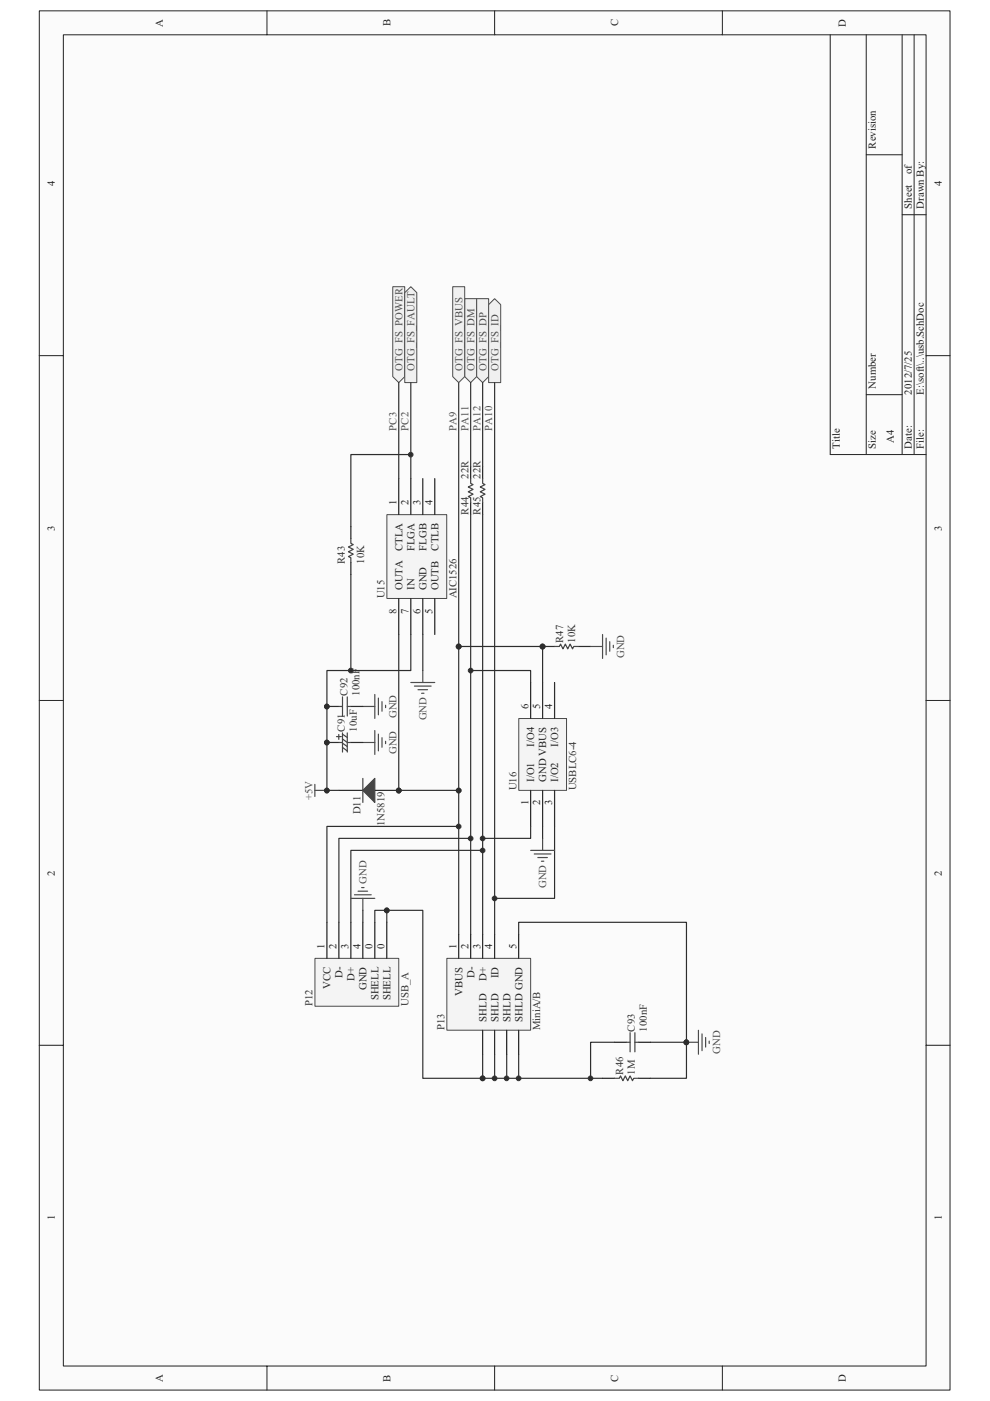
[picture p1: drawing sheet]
<svg xmlns="http://www.w3.org/2000/svg" width="210mm" height="297mm" viewBox="0 0 210 297" stroke-linecap="round" stroke-linejoin="round" font-family="sans-serif">
<path d="M8.4 2.3h193.1v292.4h-193.1z" fill="#fafbfb"/>
<path d="M8.3 2.3h193.2v292.4h-193.2z" fill="none" stroke="#231f20" stroke-width=".21"/>
<path d="M13.5 7.4h182.9v282.2h-182.9z" fill="#fafbfb"/>
<g fill="none" stroke="#231f20" stroke-width=".21">
<path d="M13.4 7.4h183v282.2h-183zM56.6 2.3v5.1M104.9 2.3v5.1M153.2 2.3v5.1M176.1 7.4v89h20.3M183.7 7.4v89M191.3 7.4v89M193.9 7.4v89M183.7 32.8h7.6M191.3 45.5h5.1M8.3 75.4h5.1M196.4 75.4h5.1"/>
<path d="M183.7 83.7h7.6M8.3 148.5h5.1M196.4 148.5h5.1M8.3 221.6h5.1M196.4 221.6h5.1M56.6 289.6v5.1M104.9 289.6v5.1M153.2 289.6v5.1"/>
</g>
<path d="M104.9 223.5v5.1" fill="none" stroke="#333133" stroke-width=".25"/>
<circle cx="104.9" cy="228.6" r=".49" fill="#333133"/>
<circle cx="104.9" cy="228.6" r=".49" fill="none" stroke="#333133" stroke-width=".21"/>
<path d="M107.5 223.5v5.1" fill="none" stroke="#333133" stroke-width=".25"/>
<circle cx="107.4" cy="228.6" r=".49" fill="#333133"/>
<circle cx="107.4" cy="228.6" r=".49" fill="none" stroke="#333133" stroke-width=".21"/>
<path d="M110 223.5v5.1" fill="none" stroke="#333133" stroke-width=".25"/>
<circle cx="110" cy="228.6" r=".49" fill="#333133"/>
<circle cx="110" cy="228.6" r=".49" fill="none" stroke="#333133" stroke-width=".21"/>
<path d="M148.1 218.4v5.1M148.9 219.2v3.6M149.7 220v2M145.6 221h2.5M150.4 220.7v.5" fill="none" stroke="#4c4c4e" stroke-width=".25"/>
<circle cx="145.6" cy="221" r=".5" fill="#333133"/>
<circle cx="145.6" cy="221" r=".5" fill="none" stroke="#333133" stroke-width=".21"/>
<path d="M99.8 98.9v2.6M102.4 98.9v2.6M99.8 106.6v2.5M102.4 106.6v2.5" fill="none" stroke="#231f20" stroke-width=".25"/>
<path d="M99.8 101.5v1l.5 .2-1 .6 1 .5-1 .5 1 .5-1 .5 .5 .2v1.1M102.4 101.5v1l.5 .2-1 .6 1 .5-1 .5 1 .5-1 .5 .5 .2v1.1" fill="none" stroke="#434344" stroke-width=".25"/>
<path d="M98.6 63.3h2.5v16.5l-1.3 1.3-1.2-1.3z" fill-rule="evenodd" fill="#eff0f0"/>
<path d="M98.6 63.3h2.5v16.5l-1.3 1.3-1.2-1.3z" fill="none" stroke="#4c4c4e" stroke-width=".21"/>
<path d="M101.1 63.3h2.5v16.5l-1.2 1.3-1.3-1.3z" fill-rule="evenodd" fill="#eff0f0"/>
<path d="M101.1 63.3h2.5v16.5l-1.2 1.3-1.3-1.3z" fill="none" stroke="#4c4c4e" stroke-width=".21"/>
<path d="M79.5 167.6h5.1" fill="none" stroke="#231f20" stroke-width=".25"/>
<circle cx="84.6" cy="167.6" r=".49" fill="#333133"/>
<circle cx="84.6" cy="167.6" r=".49" fill="none" stroke="#333133" stroke-width=".21"/>
<path d="M71.9 167.6h5.1" fill="none" stroke="#231f20" stroke-width=".25"/>
<path d="M77 167.6l2.5-2.6v5.1z" fill="#434344"/>
<path d="M77 167.6l2.5-2.6v5.1zM77 165v5.1" fill="none" stroke="#434344" stroke-width=".25"/>
<circle cx="84.6" cy="167.6" r=".49" fill="#333133"/>
<circle cx="84.6" cy="167.6" r=".49" fill="none" stroke="#333133" stroke-width=".21"/>
<path d="M82.1 109.1h12.7v17.8h-12.7z" fill="#f3f4f4"/>
<path d="M82.1 109.1h12.7v17.8h-12.7z" fill="none" stroke="#4c4c4e" stroke-width=".21"/>
<path d="M84.6 101.5v7.6M87.1 101.5v7.6M89.7 101.5v7.6M92.2 101.5v7.6M84.6 126.9v7.6M87.1 126.9v7.6M89.7 126.9v7.6M92.2 126.9v7.6" fill="none" stroke="#231f20" stroke-width=".25"/>
<path d="M103.6 64.6l1.3-1.3 1.3 1.3v16.5h-2.6z" fill-rule="evenodd" fill="#eff0f0"/>
<path d="M103.6 64.6l1.3-1.3 1.3 1.3v16.5h-2.6z" fill="none" stroke="#4c4c4e" stroke-width=".21"/>
<path d="M104.9 81.1v117" fill="none" stroke="#333133" stroke-width=".25"/>
<path d="M83.3 60.8h2.5v19l-1.2 1.3-1.3-1.3z" fill-rule="evenodd" fill="#eff0f0"/>
<path d="M83.3 60.8h2.5v19l-1.2 1.3-1.3-1.3z" fill="none" stroke="#4c4c4e" stroke-width=".21"/>
<path d="M85.8 62.1l1.3-1.3 1.3 1.3v19h-2.6z" fill-rule="evenodd" fill="#eff0f0"/>
<path d="M85.8 62.1l1.3-1.3 1.3 1.3v19h-2.6z" fill="none" stroke="#4c4c4e" stroke-width=".21"/>
<path d="M84.6 81.1v20.4M87.1 81.1v20.4M84.6 134.5v33.1h12.7v30.5" fill="none" stroke="#333133" stroke-width=".25"/>
<circle cx="84.6" cy="167.6" r=".49" fill="#333133"/>
<circle cx="84.6" cy="167.6" r=".49" fill="none" stroke="#333133" stroke-width=".21"/>
<circle cx="97.3" cy="167.6" r=".49" fill="#333133"/>
<circle cx="97.3" cy="167.6" r=".49" fill="none" stroke="#333133" stroke-width=".21"/>
<path d="M87.1 144.7h5.1M87.9 145.5h3.6M88.7 146.2h2M89.4 147h.5M89.7 142.2v2.5" fill="none" stroke="#4c4c4e" stroke-width=".25"/>
<path d="M74.4 121.8v20.4M89.7 134.5v7.7" fill="none" stroke="#333133" stroke-width=".25"/>
<circle cx="74.4" cy="142.2" r=".49" fill="#333133"/>
<circle cx="74.4" cy="142.2" r=".49" fill="none" stroke="#333133" stroke-width=".21"/>
<path d="M87.1 96.4h-12.7v15.3" fill="none" stroke="#333133" stroke-width=".25"/>
<circle cx="87.1" cy="96.4" r=".49" fill="#333133"/>
<circle cx="87.1" cy="96.4" r=".49" fill="none" stroke="#333133" stroke-width=".21"/>
<path d="M74.4 111.7v2.5M74.4 119.3v2.5" fill="none" stroke="#231f20" stroke-width=".25"/>
<path d="M74.4 114.2v1l.5 .3-1 .5 1 .5-1 .5 1 .5-1 .5 .5 .3v1" fill="none" stroke="#434344" stroke-width=".25"/>
<path d="M87.1 134.5v7.7h-17.8v25.4h2.6" fill="none" stroke="#333133" stroke-width=".25"/>
<circle cx="69.3" cy="167.6" r=".49" fill="#333133"/>
<circle cx="69.3" cy="167.6" r=".49" fill="none" stroke="#333133" stroke-width=".21"/>
<path d="M77 149.8h2.5M77 157.4h2.5M79.5 147.2v5.1M79.5 154.9v5.1M80.3 148v3.6M80.3 155.6v3.6M81 148.8v2M81 156.4v2M81.8 149.5v.5M81.8 157.2v.5" fill="none" stroke="#4c4c4e" stroke-width=".25"/>
<path d="M99.8 142.2h12.7v2.5" fill="none" stroke="#333133" stroke-width=".25"/>
<circle cx="99.8" cy="142.2" r=".49" fill="#333133"/>
<circle cx="99.8" cy="142.2" r=".49" fill="none" stroke="#333133" stroke-width=".21"/>
<path d="M99.8 81.1v17.8M102.4 81.1v17.8M99.8 109.1v89M102.4 109.1v89" fill="none" stroke="#333133" stroke-width=".25"/>
<path d="M110.1 152.3h10.1v15.3h-10.1z" fill="#f3f4f4"/>
<path d="M110 152.3h10.2v15.3h-10.2z" fill="none" stroke="#4c4c4e" stroke-width=".21"/>
<path d="M112.5 144.7v7.6M115.1 144.7v7.6M117.6 144.7v7.6M112.5 167.6v7.6M115.1 167.6v7.6M117.6 167.6v7.6" fill="none" stroke="#231f20" stroke-width=".25"/>
<path d="M117.6 175.2v15.3h-12.7" fill="none" stroke="#333133" stroke-width=".25"/>
<circle cx="104.9" cy="190.5" r=".5" fill="#333133"/>
<circle cx="104.9" cy="190.5" r=".5" fill="none" stroke="#333133" stroke-width=".21"/>
<path d="M115.1 177.8v2.5M112.5 180.3h5.1M113.3 181.1h3.6M114.1 181.8h2M114.8 182.6h.5" fill="none" stroke="#4c4c4e" stroke-width=".25"/>
<path d="M97.3 81.1v56M115.1 175.2v2.6" fill="none" stroke="#333133" stroke-width=".25"/>
<circle cx="97.3" cy="137.1" r=".5" fill="#333133"/>
<circle cx="97.3" cy="137.1" r=".5" fill="none" stroke="#333133" stroke-width=".21"/>
<path d="M96 60.8h2.6v19l-1.3 1.3-1.3-1.3z" fill-rule="evenodd" fill="#eff0f0"/>
<path d="M96 60.8h2.6v19l-1.3 1.3-1.3-1.3z" fill="none" stroke="#4c4c4e" stroke-width=".21"/>
<path d="M102.4 223.5v5.1h25.4" fill="none" stroke="#333133" stroke-width=".25"/>
<circle cx="102.4" cy="228.6" r=".49" fill="#333133"/>
<circle cx="102.4" cy="228.6" r=".49" fill="none" stroke="#333133" stroke-width=".21"/>
<path d="M127.8 228.6h2.5M135.4 228.6h2.6" fill="none" stroke="#231f20" stroke-width=".25"/>
<path d="M130.3 228.6h1.1l.2-.5 .5 1 .5-1 .5 1 .5-1 .6 1 .2-.5h1" fill="none" stroke="#434344" stroke-width=".25"/>
<path d="M138 221h7.6v7.6h-7.6" fill="none" stroke="#333133" stroke-width=".25"/>
<circle cx="145.6" cy="221" r=".5" fill="#333133"/>
<circle cx="145.6" cy="221" r=".5" fill="none" stroke="#333133" stroke-width=".21"/>
<path d="M130.3 221h2.6M135.4 221h2.6" fill="none" stroke="#231f20" stroke-width=".25"/>
<path d="M133.6 219v4M134.7 219v4M132.9 221h.7M134.7 221h.7" fill="none" stroke="#434344" stroke-width=".25"/>
<path d="M130.3 221h-5v7.6" fill="none" stroke="#333133" stroke-width=".25"/>
<circle cx="125.2" cy="228.6" r=".49" fill="#333133"/>
<circle cx="125.2" cy="228.6" r=".49" fill="none" stroke="#333133" stroke-width=".21"/>
<path d="M110 198.1v-2.5h35.6v25.4" fill="none" stroke="#333133" stroke-width=".25"/>
<circle cx="145.6" cy="221" r=".5" fill="#333133"/>
<circle cx="145.6" cy="221" r=".5" fill="none" stroke="#333133" stroke-width=".21"/>
<path d="M66.8 167.6h2.5M66.8 166.3v2.6" fill="none" stroke="#4c4c4e" stroke-width=".25"/>
<circle cx="69.3" cy="167.6" r=".49" fill="#333133"/>
<circle cx="69.3" cy="167.6" r=".49" fill="none" stroke="#333133" stroke-width=".21"/>
<path d="M112.5 175.2v2.6h-10.1" fill="none" stroke="#333133" stroke-width=".25"/>
<circle cx="102.4" cy="177.8" r=".5" fill="#333133"/>
<circle cx="102.4" cy="177.8" r=".5" fill="none" stroke="#333133" stroke-width=".21"/>
<path d="M69.3 149.8h2.6M74.4 149.8h2.6" fill="none" stroke="#231f20" stroke-width=".25"/>
<circle cx="69.3" cy="149.8" r=".5" fill="#333133"/>
<circle cx="69.3" cy="149.8" r=".5" fill="none" stroke="#333133" stroke-width=".21"/>
<path d="M71.9 149.8h.7M72.6 147.8v4M73.7 149.8h.7M73.7 147.8v4" fill="none" stroke="#434344" stroke-width=".25"/>
<circle cx="69.3" cy="149.8" r=".5" fill="#333133"/>
<circle cx="69.3" cy="149.8" r=".5" fill="none" stroke="#333133" stroke-width=".21"/>
<path d="M71.4 156.2h1M71.9 155.7v1.1" fill="none" stroke="#434344" stroke-width=".25"/>
<path d="M69.3 157.4h2.6" fill="none" stroke="#231f20" stroke-width=".25"/>
<circle cx="69.3" cy="157.4" r=".49" fill="#333133"/>
<circle cx="69.3" cy="157.4" r=".49" fill="none" stroke="#333133" stroke-width=".21"/>
<path d="M74.4 157.4h2.6" fill="none" stroke="#231f20" stroke-width=".25"/>
<path d="M71.9 157.4h.7M72.6 155.4v4.1M72.6 158.5l1.1 .7M72.6 155.7l1.1 .7M72.6 156.7l1 .7M72.6 157.6l1.1 .7M73.7 155.4v4.1M73.7 157.4h.7" fill="none" stroke="#434344" stroke-width=".25"/>
<circle cx="69.3" cy="157.4" r=".49" fill="#333133"/>
<circle cx="69.3" cy="157.4" r=".49" fill="none" stroke="#333133" stroke-width=".21"/>
<path d="M66.8 203.2h17.8v10.1h-17.8z" fill="#f3f4f4"/>
<path d="M66.8 203.2h17.8v10.1h-17.8z" fill="none" stroke="#4c4c4e" stroke-width=".21"/>
<path d="M69.3 195.6v7.6M71.9 195.6v7.6M74.4 195.6v7.6M77 195.6v7.6M79.5 195.6v7.6M82 195.6v7.6" fill="none" stroke="#231f20" stroke-width=".25"/>
<path d="M97.3 175.2h-28v20.4" fill="none" stroke="#333133" stroke-width=".25"/>
<circle cx="97.3" cy="175.2" r=".5" fill="#333133"/>
<circle cx="97.3" cy="175.2" r=".5" fill="none" stroke="#333133" stroke-width=".21"/>
<path d="M99.8 177.8h-27.9v17.8" fill="none" stroke="#333133" stroke-width=".25"/>
<circle cx="99.8" cy="177.8" r=".5" fill="#333133"/>
<circle cx="99.8" cy="177.8" r=".5" fill="none" stroke="#333133" stroke-width=".21"/>
<path d="M102.4 180.3h-28v15.3" fill="none" stroke="#333133" stroke-width=".25"/>
<circle cx="102.4" cy="180.3" r=".49" fill="#333133"/>
<circle cx="102.4" cy="180.3" r=".49" fill="none" stroke="#333133" stroke-width=".21"/>
<path d="M74.4 190.5h5.1M75.2 189.7h3.5M75.9 188.9h2.1M76.7 188.2h.5M77 190.5v2.5" fill="none" stroke="#4c4c4e" stroke-width=".25"/>
<path d="M79.5 195.6v-2.6h2.5v2.6" fill="none" stroke="#333133" stroke-width=".25"/>
<circle cx="82" cy="193" r=".5" fill="#333133"/>
<circle cx="82" cy="193" r=".5" fill="none" stroke="#333133" stroke-width=".21"/>
<path d="M82 193h7.7v35.6h12.7" fill="none" stroke="#333133" stroke-width=".25"/>
<circle cx="82" cy="193" r=".5" fill="#333133"/>
<circle cx="82" cy="193" r=".5" fill="none" stroke="#333133" stroke-width=".21"/>
<circle cx="102.4" cy="228.6" r=".49" fill="#333133"/>
<circle cx="102.4" cy="228.6" r=".49" fill="none" stroke="#333133" stroke-width=".21"/>
<path d="M77 193v2.6" fill="none" stroke="#333133" stroke-width=".25"/>
<path d="M94.8 203.2h17.7v15.2h-17.7z" fill="#f3f4f4"/>
<path d="M94.8 203.2h17.7v15.2h-17.7z" fill="none" stroke="#4c4c4e" stroke-width=".21"/>
<path d="M115.1 137.1h2.5M97.3 198.1v5.1M99.8 198.1v5.1M102.4 198.1v5.1M104.9 198.1v5.1M110 198.1v5.1M102.4 218.4v5.1M104.9 218.4v5.1M107.5 218.4v5.1M110 218.4v5.1" fill="none" stroke="#231f20" stroke-width=".25"/>
<circle cx="115.1" cy="137.1" r=".5" fill="#333133"/>
<circle cx="115.1" cy="137.1" r=".5" fill="none" stroke="#333133" stroke-width=".21"/>
<path d="M122.7 137.1h2.6" fill="none" stroke="#231f20" stroke-width=".25"/>
<path d="M117.6 137.1h1l.3-.5 .5 1 .5-1 .5 1 .5-1 .5 1 .3-.5h1" fill="none" stroke="#434344" stroke-width=".25"/>
<circle cx="115.1" cy="137.1" r=".5" fill="#333133"/>
<circle cx="115.1" cy="137.1" r=".5" fill="none" stroke="#333133" stroke-width=".21"/>
<path d="M97.3 137.1h17.8v7.6" fill="none" stroke="#333133" stroke-width=".25"/>
<circle cx="115.1" cy="137.1" r=".5" fill="#333133"/>
<circle cx="115.1" cy="137.1" r=".5" fill="none" stroke="#333133" stroke-width=".21"/>
<circle cx="97.3" cy="137.1" r=".5" fill="#333133"/>
<circle cx="97.3" cy="137.1" r=".5" fill="none" stroke="#333133" stroke-width=".21"/>
<path d="M97.3 137.1v30.5" fill="none" stroke="#333133" stroke-width=".25"/>
<circle cx="97.3" cy="137.1" r=".5" fill="#333133"/>
<circle cx="97.3" cy="137.1" r=".5" fill="none" stroke="#333133" stroke-width=".21"/>
<circle cx="97.3" cy="167.6" r=".49" fill="#333133"/>
<circle cx="97.3" cy="167.6" r=".49" fill="none" stroke="#333133" stroke-width=".21"/>
<path d="M125.3 137.1h2.5M127.8 134.5v5.1M128.6 135.3v3.5M129.3 136v2.1M130.1 136.8v.5" fill="none" stroke="#4c4c4e" stroke-width=".25"/>
<g font-size="2.3" fill="#231f20">
<text x="34.5" y="5.7" transform="rotate(-90 34.5 5.7)">A</text>
<text x="82.8" y="5.6" transform="rotate(-90 82.8 5.6)">B</text>
<text x="131.1" y="5.6" transform="rotate(-90 131.1 5.6)">C</text>
<text x="179.4" y="5.7" transform="rotate(-90 179.4 5.7)">D</text>
<text x="185.8" y="31.5" transform="rotate(-90 185.8 31.5)">Revision</text>
<text x="11.7" y="39.4" transform="rotate(-90 11.7 39.4)">4</text>
<text x="193.4" y="36.9" transform="rotate(-90 193.4 36.9)">of</text>
<text x="199.7" y="39.4" transform="rotate(-90 199.7 39.4)">4</text>
<text x="193.4" y="44.2" transform="rotate(-90 193.4 44.2)">Sheet</text>
<text x="195.9" y="44.2" transform="rotate(-90 195.9 44.2)">Drawn By:</text>
<text x="185.8" y="82.4" transform="rotate(-90 185.8 82.4)">Number</text>
<text x="193.4" y="83.7" transform="rotate(-90 193.4 83.7)">2012/7/25</text>
<text x="195.9" y="83.7" transform="rotate(-90 195.9 83.7)">E:\soft\..\usb.SchDoc</text>
<text x="178.1" y="95.1" transform="rotate(-90 178.1 95.1)">Title</text>
<text x="185.8" y="95.1" transform="rotate(-90 185.8 95.1)">Size</text>
<text x="189.6" y="93.8" transform="rotate(-90 189.6 93.8)">A4</text>
<text x="193.4" y="95.1" transform="rotate(-90 193.4 95.1)">Date:</text>
<text x="195.9" y="95.1" transform="rotate(-90 195.9 95.1)">File:</text>
<text x="84.1" y="107.1" transform="rotate(-90 84.1 107.1)">1</text>
<text x="86.6" y="107.1" transform="rotate(-90 86.6 107.1)">2</text>
<text x="89.2" y="107.1" transform="rotate(-90 89.2 107.1)">3</text>
<text x="91.7" y="107.1" transform="rotate(-90 91.7 107.1)">4</text>
<text x="11.7" y="112.5" transform="rotate(-90 11.7 112.5)">3</text>
<text x="199.7" y="112.5" transform="rotate(-90 199.7 112.5)">3</text>
<text x="85.4" y="116.9" transform="rotate(-90 85.4 116.9)">CTLA</text>
<text x="87.9" y="116.9" transform="rotate(-90 87.9 116.9)">FLGA</text>
<text x="90.5" y="116.7" transform="rotate(-90 90.5 116.7)">FLGB</text>
<text x="93" y="116.7" transform="rotate(-90 93 116.7)">CTLB</text>
<text x="85.4" y="125.1" transform="rotate(-90 85.4 125.1)">OUTA</text>
<text x="87.9" y="125.1" transform="rotate(-90 87.9 125.1)">IN</text>
<text x="90.5" y="125.1" transform="rotate(-90 90.5 125.1)">GND</text>
<text x="93" y="125.1" transform="rotate(-90 93 125.1)">OUTB</text>
<text x="84.1" y="130.1" transform="rotate(-90 84.1 130.1)">8</text>
<text x="86.6" y="130.1" transform="rotate(-90 86.6 130.1)">7</text>
<text x="89.2" y="130.1" transform="rotate(-90 89.2 130.1)">6</text>
<text x="91.7" y="130.1" transform="rotate(-90 91.7 130.1)">5</text>
<text x="112.1" y="150.3" transform="rotate(-90 112.1 150.3)">6</text>
<text x="114.6" y="150.3" transform="rotate(-90 114.6 150.3)">5</text>
<text x="117.1" y="150.3" transform="rotate(-90 117.1 150.3)">4</text>
<text x="113.3" y="158.3" transform="rotate(-90 113.3 158.3)">I/O4</text>
<text x="118.4" y="158.3" transform="rotate(-90 118.4 158.3)">I/O3</text>
<text x="113.3" y="165.8" transform="rotate(-90 113.3 165.8)">I/O1</text>
<text x="115.9" y="165.8" transform="rotate(-90 115.9 165.8)">GND VBUS</text>
<text x="118.4" y="165.8" transform="rotate(-90 118.4 165.8)">I/O2</text>
<text x="112.1" y="170.8" transform="rotate(-90 112.1 170.8)">1</text>
<text x="114.6" y="170.8" transform="rotate(-90 114.6 170.8)">2</text>
<text x="117.1" y="170.8" transform="rotate(-90 117.1 170.8)">3</text>
<text x="11.7" y="185.6" transform="rotate(-90 11.7 185.6)">2</text>
<text x="199.7" y="185.6" transform="rotate(-90 199.7 185.6)">2</text>
<text x="68.9" y="201.1" transform="rotate(-90 68.9 201.1)">1</text>
<text x="71.4" y="201.1" transform="rotate(-90 71.4 201.1)">2</text>
<text x="73.9" y="201.1" transform="rotate(-90 73.9 201.1)">3</text>
<text x="76.5" y="201.1" transform="rotate(-90 76.5 201.1)">4</text>
<text x="79" y="201.1" transform="rotate(-90 79 201.1)">0</text>
<text x="81.5" y="201.1" transform="rotate(-90 81.5 201.1)">0</text>
<text x="96.8" y="201.1" transform="rotate(-90 96.8 201.1)">1</text>
<text x="99.3" y="201.1" transform="rotate(-90 99.3 201.1)">2</text>
<text x="101.9" y="201.1" transform="rotate(-90 101.9 201.1)">3</text>
<text x="104.4" y="201.1" transform="rotate(-90 104.4 201.1)">4</text>
<text x="109.5" y="201.1" transform="rotate(-90 109.5 201.1)">5</text>
<text x="70.1" y="209.7" transform="rotate(-90 70.1 209.7)">VCC</text>
<text x="72.7" y="207.4" transform="rotate(-90 72.7 207.4)">D-</text>
<text x="75.2" y="207.9" transform="rotate(-90 75.2 207.9)">D+</text>
<text x="77.7" y="209.9" transform="rotate(-90 77.7 209.9)">GND</text>
<text x="100.6" y="207.4" transform="rotate(-90 100.6 207.4)">D-</text>
<text x="103.2" y="207.9" transform="rotate(-90 103.2 207.9)">D+</text>
<text x="105.7" y="207.4" transform="rotate(-90 105.7 207.4)">ID</text>
<text x="80.3" y="212.1" transform="rotate(-90 80.3 212.1)">SHELL</text>
<text x="82.8" y="212.1" transform="rotate(-90 82.8 212.1)">SHELL</text>
<text x="98.1" y="211.1" transform="rotate(-90 98.1 211.1)">VBUS</text>
<text x="103.2" y="216.6" transform="rotate(-90 103.2 216.6)">SHLD</text>
<text x="105.7" y="216.6" transform="rotate(-90 105.7 216.6)">SHLD</text>
<text x="108.3" y="216.6" transform="rotate(-90 108.3 216.6)">SHLD</text>
<text x="110.8" y="216.6" transform="rotate(-90 110.8 216.6)">SHLD GND</text>
<text x="11.7" y="258.8" transform="rotate(-90 11.7 258.8)">1</text>
<text x="199.7" y="258.8" transform="rotate(-90 199.7 258.8)">1</text>
<text x="34.5" y="293" transform="rotate(-90 34.5 293)">A</text>
<text x="82.8" y="292.9" transform="rotate(-90 82.8 292.9)">B</text>
<text x="131.1" y="292.9" transform="rotate(-90 131.1 292.9)">C</text>
<text x="179.4" y="293" transform="rotate(-90 179.4 293)">D</text>
</g>
<g font-size="2.3" fill="#4c4c4e">
<text x="85.4" y="78.6" transform="rotate(-90 85.4 78.6)">OTG_FS_POWER</text>
<text x="87.9" y="78.6" transform="rotate(-90 87.9 78.6)">OTG_FS_FAULT</text>
<text x="98.1" y="78.6" transform="rotate(-90 98.1 78.6)">OTG_FS_VBUS</text>
<text x="100.6" y="78.6" transform="rotate(-90 100.6 78.6)">OTG_FS_DM</text>
<text x="103.2" y="78.6" transform="rotate(-90 103.2 78.6)">OTG_FS_DP</text>
<text x="105.7" y="78.6" transform="rotate(-90 105.7 78.6)">OTG_FS_ID</text>
<text x="84.1" y="91.3" transform="rotate(-90 84.1 91.3)">PC3</text>
<text x="86.6" y="91.3" transform="rotate(-90 86.6 91.3)">PC2</text>
<text x="96.8" y="91.3" transform="rotate(-90 96.8 91.3)">PA9</text>
<text x="99.3" y="91.3" transform="rotate(-90 99.3 91.3)">PA11</text>
<text x="101.9" y="91.3" transform="rotate(-90 101.9 91.3)">PA12</text>
<text x="104.4" y="91.3" transform="rotate(-90 104.4 91.3)">PA10</text>
<text x="132.4" y="139.5" transform="rotate(-90 132.4 139.5)">GND</text>
<text x="84.1" y="152.3" transform="rotate(-90 84.1 152.3)">GND</text>
<text x="90.5" y="152.7" transform="rotate(-90 90.5 152.7)">GND</text>
<text x="84.1" y="159.9" transform="rotate(-90 84.1 159.9)">GND</text>
<text x="66.3" y="169.6" transform="rotate(-90 66.3 169.6)">+5V</text>
<text x="77.7" y="187.4" transform="rotate(-90 77.7 187.4)">GND</text>
<text x="115.9" y="188.3" transform="rotate(-90 115.9 188.3)">GND</text>
<text x="152.7" y="223.5" transform="rotate(-90 152.7 223.5)">GND</text>
</g>
<g font-size="2.3" fill="#333133">
<text x="99.3" y="101.5" transform="rotate(-90 99.3 101.5)">22R</text>
<text x="101.9" y="101.5" transform="rotate(-90 101.9 101.5)">22R</text>
<text x="99.3" y="109.1" transform="rotate(-90 99.3 109.1)">R44</text>
<text x="101.9" y="109.1" transform="rotate(-90 101.9 109.1)">R45</text>
<text x="73.2" y="119.5" transform="rotate(-90 73.2 119.5)">R43</text>
<text x="77.2" y="119.5" transform="rotate(-90 77.2 119.5)">10K</text>
<text x="81.5" y="126.9" transform="rotate(-90 81.5 126.9)">U15</text>
<text x="96.8" y="126.9" transform="rotate(-90 96.8 126.9)">AIC1526</text>
<text x="119.4" y="136.3" transform="rotate(-90 119.4 136.3)">R47</text>
<text x="122" y="136.3" transform="rotate(-90 122 136.3)">10K</text>
<text x="73.7" y="147.5" transform="rotate(-90 73.7 147.5)">C92</text>
<text x="76.2" y="147.5" transform="rotate(-90 76.2 147.5)">100nF</text>
<text x="73.2" y="155.1" transform="rotate(-90 73.2 155.1)">C91</text>
<text x="75.7" y="155.1" transform="rotate(-90 75.7 155.1)">10uF</text>
<text x="109.5" y="167.6" transform="rotate(-90 109.5 167.6)">U16</text>
<text x="122.2" y="167.6" transform="rotate(-90 122.2 167.6)">USBLC6-4</text>
<text x="76.5" y="172.7" transform="rotate(-90 76.5 172.7)">D11</text>
<text x="81.5" y="175.2" transform="rotate(-90 81.5 175.2)">1N5819</text>
<text x="66.3" y="213.3" transform="rotate(-90 66.3 213.3)">P12</text>
<text x="86.6" y="213.3" transform="rotate(-90 86.6 213.3)">USB_A</text>
<text x="94.3" y="218.4" transform="rotate(-90 94.3 218.4)">P13</text>
<text x="114.6" y="218.4" transform="rotate(-90 114.6 218.4)">MiniA/B</text>
<text x="134.7" y="218.7" transform="rotate(-90 134.7 218.7)">C93</text>
<text x="137.2" y="218.7" transform="rotate(-90 137.2 218.7)">100nF</text>
<text x="132.1" y="227.8" transform="rotate(-90 132.1 227.8)">R46</text>
<text x="134.7" y="227.8" transform="rotate(-90 134.7 227.8)">1M</text>
</g>
</svg>
